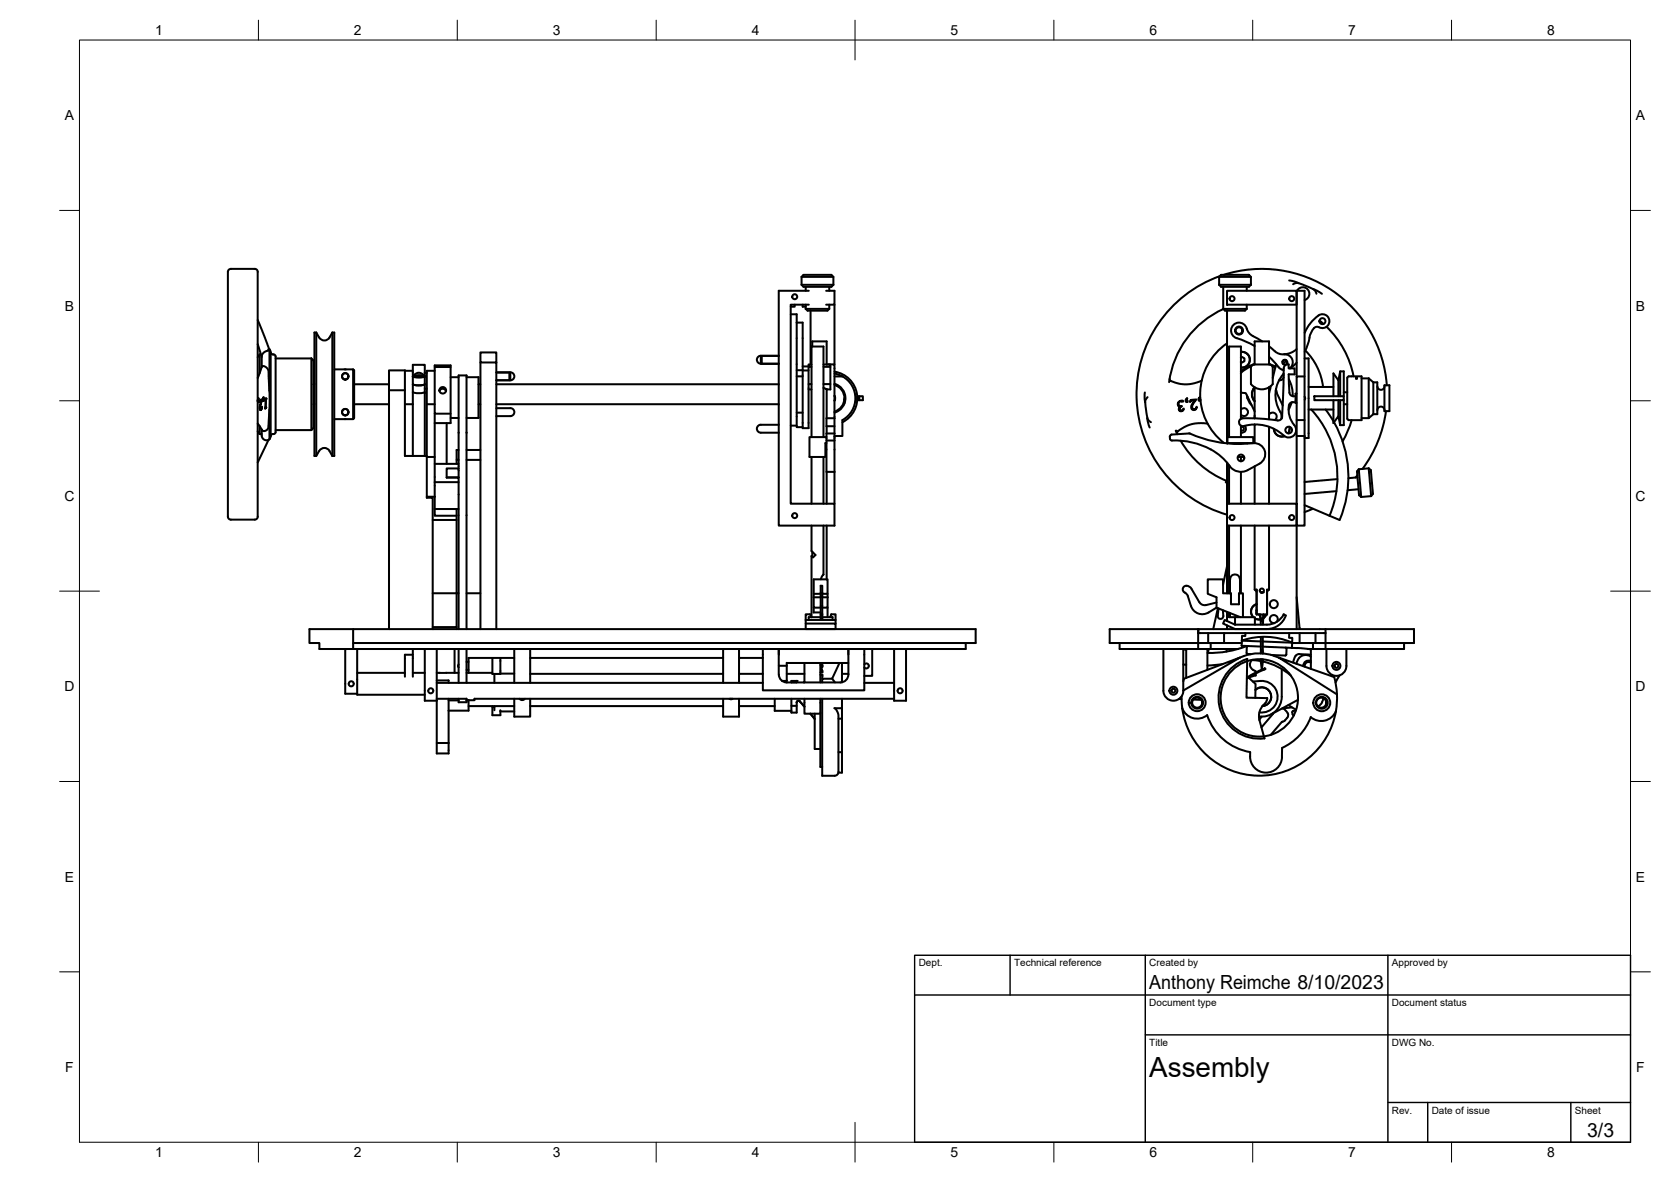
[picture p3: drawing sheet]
<svg xmlns="http://www.w3.org/2000/svg" width="420mm" height="297mm" viewBox="0 0 420 297" stroke-linecap="round" stroke-linejoin="round" font-family="sans-serif">
<!-- layer: Visible -->
<g fill="none" stroke="#000" stroke-width=".51">
<path d="M198.8 79h1.5v2.1M199.8 76.6v.5h-1M201.5 69.6l.5-.5h7l.5 .5v2M201.5 71.6l.5 .5h7l.5-.5M201.5 71.6h8M201.5 69.6h8M201.5 69.6v2M201.8 76.6v.5h.8M202.6 77.6a2.21 2.21 0 0 0 2.1 .5h1.7a2.24 2.24 0 0 0 2.1-.5M202.6 77.6h5.9M202.6 72.1v1M202.6 76.6v1"/>
<path d="M203.4 73.1h-7.6v59h14v-5.5h-11v-50h4.6M203.8 78.1v13.5M207.7 73.1h2.1v3.5h-2.1M208.5 72.1v1M208.5 76.6v1M209.8 76.6v15M306.5 69.6l.5-.5h7l.5 .5v2M306.5 71.6l.5 .5h7l.5-.5M306.5 71.6h8M306.5 69.6h8M306.5 69.6v2M306.7 69.4a31.5 31.5 0 0 0-20.9 30.6 31.5 31.5 0 0 0 22.7 29.3"/>
<path d="M307.6 77.6a2.17 2.17 0 0 0 2.1 .5h1.7a2.17 2.17 0 0 0 2.1-.5M307.6 77.6h5.9M307.6 72.1v5.5M307.6 77.7a23.5 23.5 0 0 0-13.6 18.3M307.7 69.1a31.5 31.5 0 0 1 41 27.7M308.5 73.1h17.5v3.5h-17.5zM308.5 78.1v33.3M313.5 72.1v1M313.5 76.6v1M324.1 70.5l2.4 .6M325.1 71.4l.8-.3a12.1 12.1 0 0 1 4.7 1.9l.4 .8M326.1 73.1a1.64 1.64 0 0 1 2.8-.3 1.64 1.64 0 0 1-.9 2.6"/>
<path d="M330.3 72.7l2.1 1.1M64.8 80.4l2.9 7.3M64.8 86.5l1 3.2M65.3 89.1v4.6M65.3 89.1l-.5 .7M65.3 89.1h.3M65.8 92.2l.3-.2 .7 .2a2.9 2.9 0 0 1 .8 2.8l.2 3.2M65.8 92.2l-1 2.8M66.3 99.9h.1M66.3 99.8l-.1 .9zM67.8 87.8v10.4M67.8 98.2v4.1l-.4 5.3-.4 .5-.9 .2-1.3-1.8"/>
<path d="M67.8 87.8l-.2-.1-.1 .4-1.1 .4-.5 .7-.1 3M67.8 87.8l.3 .8M68.1 88.6v21M68.1 88.6a.59 .59 0 0 0 .7 .5M68.8 89.1a1.18 1.18 0 0 1 .5 1.5v18M69.3 90.1h9M78.3 90.1v18M78.3 90.1l.5 .5v17l-.5 .5h-9M78.8 96.6h.3M79.5 83.6h-.4v31h.4a2.74 2.74 0 0 1 1.7-2 1.49 1.49 0 0 1 1.7 .7l.7 1.3M79.5 83.6v31M79.5 83.6a2.76 2.76 0 0 0 1.7 1.9 1.49 1.49 0 0 0 1.7-.7l.7-1.2"/>
<path d="M83.6 83.6h.5v31h-.5M83.6 83.6v31M84.1 92.8h4.7v12.5h-4.7M86.9 92.8h-.2M88.8 92.8a2.22 2.22 0 0 1 .2 2v10.3l-.2 .2M89 96.6h8.8M97.8 98.1v60M101.8 98.1h-4v-5h4v21.5h5.5v10.5h1.5v33M101.8 93.2h2M103.8 94.6l.7-.7 .8-.2 .8 .2 .7 .7M103.8 94.6v7M103.8 96.6a4 4 0 0 0 3 0"/>
<path d="M103.8 98.5a4 4 0 0 0 3 0M103.8 94.6a4.1 4.1 0 0 1 3 0 4 4 0 0 1-3 0zM104.4 94.6l.9-.2 .9 .2-.9 .2zM106.8 93.6v1M106.8 93.6v-1.9h-3v2.9M106.8 94.6v20M106.8 93.7h.5M106.8 97.7h.5M109.3 92.2v-.4h4v14.5h-4M109.3 93.2h-2v8.4M110.5 98.3l.2-.4 .5-.2 .5 .1 .4 .5M113.3 92.2h-4v11.8h4"/>
<path d="M113.3 94.8h2M117.3 94.8h3v10.2h-3M120.3 96.6h.5M120.8 91.1v67M124.8 91.1h-4v-2.5h4v69.5M124.8 96.6h71M128.1 93.6v2M128.3 93.6a1.01 1.01 0 0 1 1 1 1.01 1.01 0 0 1-1 1h-3.5h3.3l.2-.3v-1.5l-.2-.2h-3.3h3.5M191.5 89.4v2M195.8 89.4h-4.5a1.02 1.02 0 0 0-1 1 1.02 1.02 0 0 0 1 1h4.5h-4.3l-.2-.2v-1.5l.2-.3h4.3M200.3 81.1v26.2h1.5M200.3 81.1h1.5v11.9"/>
<path d="M200.3 93h1.5M200.3 94.6h1.5M201.8 93.1v14.5h1.5v-11.1h.7M201.8 93v.1M201.8 93.1h1.5M201.8 92.1h1.5M203.3 97.9h.7M204 91.6h-.7v.6M204 92.2h-.7v4.3M204.2 87.1v-1.3h3.7v5.8h1.9v13.5M207.1 91.6h1.7v6.3h-.9l-.8-.4M207.1 92.2h1.7"/>
<path d="M207.1 96.5h1.7M207.9 97.8v7.3M209.8 93.4a6.7 6.7 0 0 1 5.7 5.6 6.7 6.7 0 0 1-3.7 7.1M209.8 99.5l.2 .6-.2 .6M209.8 93.9l2 .7M209.8 96.7a3.5 3.5 0 0 1 2.5 3.4 3.5 3.5 0 0 1-2.5 3.3M209.8 96.5a3.8 3.8 0 0 1 2.8 3.6 3.8 3.8 0 0 1-2.8 3.6M209.8 94.6h2M209.8 96.6l.7 .4M211.8 94.6a6.3 6.3 0 0 1 0 11v4h-2M216.1 99.6h.9v1h-1.4v-1h.5v1M287.9 98.6v2.4"/>
<path d="M288.5 99.8l-.5 1 .5 4.2M294.1 95.2l.3 .5 3.1 .9 2.2-.2 2.5-.7M308.5 86.3a15.5 15.5 0 0 0-.7 25.1M312 89.8l.3-.1 .6 .4v.7l-.6 .3-.3-.1M312 98.7l1.2 .1 2.3 4.6M312 92.3a1.96 1.96 0 0 0 2.2-1.9 1.96 1.96 0 0 0-2.2-1.9 1.98 1.98 0 0 1 2.3 1.9 1.98 1.98 0 0 1-2.3 2M313.5 99.4l.4 1.3 .8 1.1M313.7 99.7l-.1 .3M314.5 92.2v4.3M314.6 92.1l-1.4 .7-1.2 .9M315 84.5l2.4 1.3M315 84.4l-.8-.5-.5-.9a2.07 2.07 0 0 0-2.2-1.9 2.07 2.07 0 0 0-2 2.1 2.07 2.07 0 0 0 2.1 2l3.9 1.8"/>
<path d="M315 91.6l-1.6 .7-1.4 1.1M315.5 97.3a2.51 2.51 0 0 0 0 3.5M315.5 91.6v-5.8h3.6v5.8M315.5 97.4v7.7M315.5 91.5l-.3 .1M319.1 91.5l.2 .1M319.1 87l.3 .3a5.2 5.2 0 0 0 3.5 1.7M319.1 89.6l2.4 2.6M319.4 97.7l-.3-.4v8.1M319.5 91.6l1.2 .5M319.5 97l-.4 1.9M319.9 92.1l.8 .3"/>
<path d="M320 92.2v4.3M320 92.2l-.6-.6h-4.3l-.6 .6M320 96.5a3.5 3.5 0 0 1-5.5 0M320.8 98.2l1.7 3.7M320.8 97.8l.2 1M320.9 91.5l-.9 3.5M321.5 92.3l.6 .5 .7 .2M322.6 94l.2 .4M322.8 94.8a1.01 1.01 0 0 1-1.2 .8M322.8 92.6l-.4 12.1M322.8 93.9a7.9 7.9 0 0 0-.9 9.6M322.8 90.4l-.4 .5"/>
<path d="M322.9 89a2 2 0 0 1 2 1.3 2 2 0 0 1-.6 2.3l1.8-1.5M323.3 90.4a1.01 1.01 0 0 1-.8 1M323.8 91.6h.2v1h1.5v1.5h-1.5l.2 4.6M323.8 91.6a1.01 1.01 0 0 0-1 1M324 95.3l.9 2.4 .1 1.9M324.2 98.6a1.01 1.01 0 0 0 1 1M325.2 99.6h.6M326 94.6v-21.5h2v36.5M326 98.9h-.2v1.8M326 87.7l-1.4 1-1.7 .3M328 99.7l.2 .3-.2 .5M328 90.1h1v20h-1"/>
<path d="M328 94.6h-2v11M328.2 88.1a15.5 15.5 0 0 1 4.5 9.1M329 97.2h6.3M330.4 82.5a1.26 1.26 0 0 1 1.7-.1 1.78 1.78 0 0 0 2-2.5 1.78 1.78 0 0 0-3.1-.2l-1.9 2.1-1.1 1.9M330.4 82.4l-.9 1.4-.7 2.9-.7 1.7M330.5 99.6h7.4v1h-7.4zM331.8 80.9h.4M331.8 80.6l1 .8M333.6 82.1a23.5 23.5 0 0 1 6.7 12.5M336.5 95.6l.5-2.3h.9v6.3M336.5 95.6v4M336.5 95.6l-1.2-1.8v5.8"/>
<path d="M337 93.3v6.3M337.9 98.6h.9M339.2 94.6h3.1v11h-3.1M339.2 94.6a1.12 1.12 0 0 0-.4 1.4v7.7a2.32 2.32 0 0 0 .2 1.8l.2 .1M341 94.9h.2v.3h-.2zM341 95h.2M342.3 95.1h1.8M344.1 95.1v10M344.1 95.1l1.2 1M345.3 96.1h1v8h-1M345.3 96.1v8M346.3 97.1a.9 .9 0 0 0 .9 .9 .9 .9 0 0 0 .9-.9"/>
<path d="M348.1 96.8h1.3v6.5h-1.3zM64.8 108.4l.5 .7M64.8 100.6h.1M64.8 100.8v.1M64.9 100.7l-.1 .1h.2M64.9 101h.1M65 100.1h.1M65 100.1v.9M65 100.1l-.2 .4 .2 .5M65.3 101h.1M65.3 107.1v2M65.3 109.1h.5"/>
<path d="M65.3 102.3h.1M65.3 102.7h.1M65.3 100.8h.1M65.3 102.8h.4M65.4 100.5l.5-.1-.5 1.6 .1 .8 .4-.6-.3 .8-.3-.2v-.5l.5-1.7-.4 .1-.1 .3zM65.5 103h.1M65.5 102.9l-.1 .1M65.7 100.4v.2M65.8 107.9v1.7l.2 .5 .7 .5 .8-.1-2.7 5.7M65.8 100.6l-.5 .1h.2M65.8 100.4h.1M65.9 102.2h.1"/>
<path d="M66.1 100.4h.1M66.1 100.3h.1M66.1 100.5h.2M66.3 100.7h.1M66.6 100.2l.4-.1-.2 2.3h.1l-.2 .4 .1-2.5zM66.7 100.3h.1M66.7 102.5h.1M66.7 102.3h.1M66.8 100.2h.2M66.8 100.2l-.1 .1h.2M66.9 102.4h.1M67.8 102.9v7.4"/>
<path d="M67.8 110.3l-.3 .2M68.1 109.6l-.3 .7M68.8 109.1a.56 .56 0 0 0-.7 .5M69.3 108.6l-.2 .4-.3 .1M78.8 101.6h.3M86.9 105.3h-.2M89 101.6h8.8M101.8 101.6h2M103.8 101.6v13M107.3 101.6v13M107.3 101.6h2M107.3 114.8h2"/>
<path d="M109.3 104v2.3M109.3 106.3v21.6M109.3 116.6h6M112.3 106.3v10.3M112.3 120h3M113.3 105h2M114.8 115.6v1M115.3 113.1h-.5v2.5h.5M115.3 117.7v-23.4h2v63.8M117.3 115.6h3.5M117.3 113.1h3.5M120.3 101.6h.5"/>
<path d="M124.8 102.6h3.5a1.01 1.01 0 0 1 1 1 1.01 1.01 0 0 1-1 1h-3.5M124.8 101.6h71M195.8 106.8l-4.5-.1a1.01 1.01 0 0 0-1 1 1.01 1.01 0 0 0 1 1h4.5M198.8 107h1.5M200.3 103.7h1.5M204 109.8v-22.7h3.1v22.7M204 114.8v11.8M207.1 114.8v11.8M207.8 109.8h-4.3v5h4v-3.5h.3M207.8 110.7h2M207.9 107.1v1.8M207.9 118.6v8"/>
<path d="M209.8 108.9v1.8M209.8 108.9h-2v9.7h2M209.8 110.7v7.9M209.8 105.1h-2v2h2M209.8 105.1v3.8M209.8 118.6v8M210.2 109.6l-.4 .2M212.3 100.5h.1M212.3 100.5v.9M212.3 100.1v.4M288.5 105.1l.6 2.3M288.5 105l.3 .7 .6 .4"/>
<path d="M294.4 109.3l4.7-.4a30.3 30.3 0 0 0 12.8 2.7l3.3-.2a2.75 2.75 0 0 1 2.8 2 2.75 2.75 0 0 1-1.3 3.1l-3 1.7a3.6 3.6 0 0 1-5-1.7 17.7 17.7 0 0 0-14.3-5.8 .97 .97 0 0 1 0-1.4zM295.6 108.3l.4 .8M296.3 101.1l.6-.4 .6 .1v.1h-.8l-.4 .4 .2 .6 .7 .2-.6 .4 .1 .5 .5 .2 .5-.5-.5 .6h-.4l-.4-.2v-.4l.3-.4-.5-.5zM296.9 110.7a23.5 23.5 0 0 0 11.6 10.2M298.3 100.2l.2-.1-.3 .4 .4 .2-.1 .3-.4-.2zM299.4 100.5l1.4-.1-1.1 1.7 .1 .4 .5 .4 .3-.1 .3-.6-.1 .5-.4 .3h-.6l-.3-.8 .2-.6 .8-1-1 .1-.3 .3zM301.8 100.4l-.3-.1 .2-.5-.4 .6 .3 .3 .3-.1M303.6 106.5l-3-.1-1.5 .4-1.6 .7a2.32 2.32 0 0 0-1.6 1.2l.1 .3M308.5 116.3v10.3M308.6 109.8h6.5v1.5h-6.5zM308.6 111.3v.1M309 116.9v9.7"/>
<path d="M311.2 114.8h1.6M312 105.2v-18.1h-3v22.7M312 107v2.8M312 114.8v1.1M312 118.6v8M312 104.8l.4 .3M312 107.3a.5 .5 0 0 1 .8 .4 .5 .5 0 0 1-.8 .5M312 102.9a1.01 1.01 0 0 1 1.5-.1 1.01 1.01 0 0 1 0 1.5 1.01 1.01 0 0 1-1.5-.1M313 107a1.01 1.01 0 0 1 .2 1.2 1.01 1.01 0 0 1-1.2 .5M313.6 111.3v.2M315.4 106.7l.1 .1M315.5 106.7v4.7"/>
<path d="M315.5 117.2v9.4M315.5 104.5l-.1 .6M319.1 104a1.06 1.06 0 0 1 1.6-.1 1.06 1.06 0 0 1-.2 1.6M319.1 107.3v19.3M320.3 107.8a2 2 0 0 0 2.7 1.8M320.3 107.8a1.96 1.96 0 0 0 2.6 1.8M321.9 103.5l.3 .7v1.1M322.3 105l-.1 .1M322.4 104.6l-.1 .1M324.1 101.9a6.4 6.4 0 0 0 1.6 5.4 1.87 1.87 0 0 1-.5 2.3 1.87 1.87 0 0 1-2.4-.2 10.6 10.6 0 0 0-10.3-2.3 1 1 0 0 1-1-1 1 1 0 0 1 1-1l3.9 .1 3.9 .3a1.76 1.76 0 0 0 1.7-.1l.4-.7M324.2 107.3v.6l-.3 1M324.2 107.3l.1 .8-.4 .8"/>
<path d="M324.8 101.1l-.8 1.9M325.8 101.1v.1h.2M325.8 100.7v.4a1.27 1.27 0 0 0-1.7 .8M326 109.6h2v22.5h-2zM328 105.6h-2v4M329 102.9h6.3M329.7 102.9a25 25 0 0 1 4.6 26.7M333.3 102.9l2 3M335.3 100.6v5.7l1.2-1.7 .5 2.2M335.4 106.1a27.8 27.8 0 0 1 1.4 24.6M336.5 100.6v4M337 100.6v6.2"/>
<path d="M337.9 100.6v6.2h-.9M337.9 101.6h.9M339.9 105.6l-1 2.7-1.3 2.6M341.3 119.5l-.5 .5M341.3 120l-2.3 .2M341.7 117.9a2.14 2.14 0 0 0-.4 2.2l.4 4.3 .6 .5M341.7 117.9l.6 7M342.3 105.1h1.8M344.1 117.7l.7 7M344.1 117.7a2.11 2.11 0 0 1 .7 2.1l.3 2.7a2.1 2.1 0 0 1-.3 2.2l-2.5 .2M344.1 117.7l-2.4 .2M345.3 104.1l-1.2 1"/>
<path d="M346.3 103.1a.9 .9 0 0 1 .9-.9 .9 .9 0 0 1 .9 .9M348.5 103.3a31.5 31.5 0 0 1-5.9 14.5M57.3 129.8v-60.4a1.72 1.72 0 0 1 .5-1.8h6.3a1.34 1.34 0 0 1 .7 1.8v60.4M57.3 129.8a.75 .75 0 0 0 .7 .8h6.1a.75 .75 0 0 0 .7-.8M107.3 124.8h2M108.8 130.7h6M109.3 121.2h6v36.9M109.3 127.9v1.7h5.5M109.3 127.9h6M114.8 127.9v29.7h-6M115.3 120v-2.3h-3v2.3h3v1.2M204 132.1v6.4l1 1-.6 .6-.4-.4v15.4"/>
<path d="M204.2 138.6v1.3M207.1 132.1v12.3l-.7 1.2M207.9 132.1v13.5M308.5 120.8l-.3 .4 .3 .2M308.5 126.6h17.5v5.5h-17.5zM308.5 132.1v17M309 132.1v17M312 132.1v17M315.5 132.1v16.1l.5 .4M319.1 132.1v16.1M326 132.1v26M328 126.9l6.3 2.7"/>
<path d="M330.1 127.8l-2.1 .9M334.3 129.6l2.5 1.1M336 123.4l-8 .7M336.3 120.4l-8.3 .7M341.6 122.9l-2.8 .3M88.8 158.1v5M108.8 149.1h6.5M114.8 157.6v.5M117.3 149.1h3.5M202.6 155.8v2.3h7.5v-1.4h-7.5M202.6 155.8h7.5v.9M204 155.1l-.3-.7h-1.1v1.4"/>
<path d="M204 155.1h2.4M204 155.1h-.7v.7M204.6 150.1v2.6h1.8M204.6 150.1h1.8M204.6 152.7v1.2h1.8M204.6 149.2h1.8M206 158.1h.1M206.4 154.4v1.1h.4v-1.1M206.4 154.4v-7.2h.4v7.2M206.4 154.4h.4M206.5 158.1h.1M206.8 149.2h1.3v-3.6h-3.5v4.5"/>
<path d="M206.8 150.1h1.3M206.8 155.1h2.5v.7M208.1 150.1v2.6h-1.3M208.1 149.2v.9M208.1 152.7v2.4M208.7 155.1l.3-.7h1.1v1.4M298.7 149.8l-.5-.7a.98 .98 0 0 1-.7-1.4 .98 .98 0 0 1 1.5-.3l.6 .5 2.2 3.8a1.49 1.49 0 0 0 1.4 .3l2.7-.6M298.7 149.8l.7 2.5M299.5 152.3a3 3 0 0 0 4.4 1.6l2-1.2M301.3 159.1h32M301.3 158.1h-22.3v3.5h25.4v1.5h-3.1M301.3 158.1h.1"/>
<path d="M301.3 158.1v5M303.8 159.1v2.5M305.9 152.7v-2.6l-2.2-.9v-3.6h3.8v3.5h2v2.8h2v-2.8h1v6M305.9 152.7l6 2.4M306.2 152.9l-1.1 5.2M306.4 152.9l-.2 1.8a.71 .71 0 0 0 .7 .8 .71 .71 0 0 0 .7-.7M307.5 153.3l.1 1.5M307.8 159.1v2.5M308.5 153.8v2.3M308.5 157.2v.9M308.5 142.3l-1 4.6M309 154v1.1h1.5"/>
<path d="M309.3 149.1v-3.7l.5-.8 .7-.2 .8 .2 .4 .8 .1 3.7M309.3 154.1v1M310.5 157v-1.9h5v1.9M310.5 157l-2.6-1.2-.4 .9 3 1.4h8M310.5 157h8M311.8 155.1h.1M313.2 159.1l-.1 .7h-.8v1.2M315.1 155.1a1.96 1.96 0 0 1 .9-3.3 1.96 1.96 0 0 0-.8 3.3M315.5 148.2h.5v6.2M315.5 155.4l.7 .2h.7l-.7 .1-.7-.3M315.9 154.1h.1M316 153.3l-.1 .1"/>
<path d="M316 148.2v6.2h2.6v-6.2M316.5 154.4h.1M316.6 154.4h-.1M316.8 154.4l.4 1.8 .6-1.8M316.8 154.7l.2 2.3M316.9 154.4v.3M317 148.9h.5M317 158.1h.1M317.2 148.9h.2M317.5 158.1h.1M317.7 154.4v.3M317.7 155.3l.7-.9-.7 1"/>
<path d="M317.8 154.7l-.3 2.3M318.6 154.4h.1M319.1 148.2h-.5v6.2M319.1 148.2l-.5 .4M321 156.3a1.01 1.01 0 0 0-.3-1.6 1.01 1.01 0 0 0-1.4 .7 1.01 1.01 0 0 0 1.1 1.2M322.7 154.4l.6 .3a5 5 0 0 1-4.8 3.4M322.8 154.4a4.8 4.8 0 0 1-4.3 2.6M324.2 159.1l-.1 1.2h.9l-.2 1.2a17.2 17.2 0 0 0-12.5-.5M326 150.1l.8 8M326.8 159.1v2.5M330.8 159.1v2.5M333.3 158.1h-32v1"/>
<path d="M333.3 158.1v5h-3.2v-1.5M333.3 158.1h22.2v3.5h-25.4M86.8 163.1v11.2h3M87.7 171.8l.1 .4a.64 .64 0 0 0 .7 .2 .64 .64 0 0 0 .4-.6M87.7 171.8a.62 .62 0 0 1 .6-.6 .62 .62 0 0 1 .6 .6M88.8 161.6h156.5v-3.5h-167.5v3.5h2.5v1.5h162.5v-1.5M89.8 163.1v11.5h17M89.8 169.1h12M103.8 164.5h-2v5.6M103.8 163.1v7M103.8 169.1h3M106.8 163.1v13h3"/>
<path d="M107.7 173.6v.1a.64 .64 0 0 0 .7 .5 .64 .64 0 0 0 .5-.6M107.7 173.6a.62 .62 0 0 1 .6-.6 .62 .62 0 0 1 .6 .6M109.8 169.1h5.5M109.8 163.1v13M109.8 176.1v13.2h3v-2.6M109.8 171h3v.6M109.8 171.6h82M109.8 175.6h7.5M112.8 175.6v3M112.8 178.6v8.1M112.8 176h2.5M114.3 163.1v6"/>
<path d="M115.3 163.1v8.5M115.3 167l-.1 .4 .1 .3M117.3 175.6v.9h-2v-.9M117.3 166.3h.5M117.3 168.3h.5M117.3 163.1v8.5M117.3 169.1h6.5M117.3 176h.5M117.8 176v2.6h-5M117.8 177.4h11.5M117.8 176h.1M119.3 175.6v.4h-2"/>
<path d="M119.3 175.6h105.5M123.8 177.4v2.3h2v-1.2M123.8 165.4v4h2v-4M123.8 177.7h.5M124.3 177.4v1.1M124.3 169.4v2.2M125.8 178.8h3.5M125.8 169.3h3.5M129.3 165.3h-11.5v3.8M129.3 175.6v4.5h4v-4.5M129.3 163.1v8.5M130.6 175.6l.6 .3 .8-.3"/>
<path d="M133.3 177.4h48.5M133.3 169.3h48.5M133.3 165.3h48.5M133.3 163.1v8.5M181.8 175.6v4.5h4v-4.5M181.8 163.1v8.5M183.4 175.6l.4 .1 .4-.1M183.6 175.6h.4M185.8 177.4h9M185.8 169.3h6M185.8 165.3h6M185.8 163.1v8.5"/>
<path d="M191.8 163.1v10.4h25.5v-10.4M194.8 175.6v3h4.2M195.8 164.5v-1.4v6.4M195.8 167.3h2M195.8 169.5a2 2 0 0 0 2 2h13.5a2 2 0 0 0 2-2M197.8 169.3h4.5M199 171.1h1.3v.4h-1.3zM199 175.6v1.8h1.3M199 171.5h.1M200.3 176.6l.2-.4 .4-.1 1.1 1.2M202 177.3l.3 .3-1.3-1.5-.6 .2-.1 2.8h-1.3v-1.7M202.3 175.6v3.8h4"/>
<path d="M202.3 166.6v4.9M202.3 171.3l-.2 .2M203.7 179.3l1.2 1.4M203.8 179.3l1.1 1.4M204.9 179.4v8.8h1.4M206.3 175.6v17.1h.4M206.3 167.1h.5v.5h-.2v1h.2v.4h-.5M206.3 169.6h.5l-.1 1M206.3 166.6v4.9M206.6 168.6v.4M206.7 175.6v19.4h3.1a1.01 1.01 0 0 0 1-1.1M209.2 170.5l.7 1"/>
<path d="M211.1 166.6l-1.9 4h-2.5v.9M211.7 175.6v2.4h-1.9l.6 .5 .4 1.2v14.3M211.7 178v16.2h-.9M211.7 169.3h1.6M211.7 166.6v4.9M213.3 166.6h-15.5v4.5h-1.2M213.3 164.5v-1.4v6.4M217.3 171.6h7.5M217.3 167a.62 .62 0 0 1 1 0 .62 .62 0 0 1-.2 .9h-.5l-.3-.2M219.3 163.1v6.7h-2M224.8 163.1v13h3v-13M225.7 173.6l.1 .3a.63 .63 0 0 0 .7 .3 .63 .63 0 0 0 .4-.6"/>
<path d="M225.7 173.6a.62 .62 0 0 1 .6-.6 .62 .62 0 0 1 .6 .6M281.5 161.6v1.5h19.8M292.5 163.1v10.5M296.4 175.6l.7 .1M297.1 175l.2 3M297.3 178a4 4 0 0 0 6.2 1.7 13.8 13.8 0 0 0 10.9 9.3 4.1 4.1 0 0 0 3.3 5.1 4.1 4.1 0 0 0 4.6-3.9M297.3 178a19.5 19.5 0 0 0 19 16.9 19.5 19.5 0 0 0 19.6-16.2M297.5 163.1v10.5M297.5 167l.8 .1M297.5 163.2l.8 .2M297.5 171.2l.2-.6 14.1-5.4-14.3 8.4a2.51 2.51 0 0 1-2.5 2.5 2.51 2.51 0 0 1-2.5-2.5M298.3 163.1v7.3"/>
<path d="M300 175.8l2 .1M303.6 163.1v5.2M303.9 163.1l-.2 1M304.4 161.6h7.8M304.4 163.1h6.9M307.4 166.9l-3.8 .4M308.5 163.1l-.1 .7M312.3 161l-.1 1.3 4.8 .2M312.3 161l4.7 .2M312.7 164.9l-.9 .3M312.7 164.9a11.5 11.5 0 0 1 8.8 .4M313.5 164.1l.2 .2 .8 .1"/>
<path d="M313.5 162.6l-.1 1.5M313.6 162.3h-.1a25.1 25.1 0 0 1-9.9 1.8M313.8 162.4l-.3 .2M314.8 165.9l2.2 .2M314.9 165.8a1.49 1.49 0 0 0 .2 2.5M315 171.3a5.2 5.2 0 0 1 4.9 .8 4 4 0 0 1 1 4.7 4 4 0 0 1-4.2 2.2M315.1 168.4l.7 .3-.1 .3M315.7 173.4a2.36 2.36 0 0 1 3.7 .7 2.36 2.36 0 0 1-2 3.3M315.7 169.3v.5M315.8 169.7l-1.8 .6 1.7 1.6-.1 3.5M317 160.1v4.1M317 165.7v.7"/>
<path d="M317 166.4l.3 1.9M317.1 164.2v-.8h.3l.1 .8M317.1 165.7l.2 .2v.5h-.3M317.2 166.2h.2M317.3 165.9l.2-.2v.7h-.2l.1-.1zM317.5 161.2l7.4 .3-.1 1.3M317.5 160v4.2M317.5 166.4l-.2 1.9M317.5 162.5l7.3 .3M317.5 166.2a16 16 0 0 1 7.1 3.6M317.8 168.3l.4-.1-.1-.3-2.2 1-2.4 1.4M317.8 168.3l-4.3 2.2"/>
<path d="M318.1 176.8l.4-.6 .1-.8-5.2-.1 .2-9.7a10.3 10.3 0 0 0-7 12 10.3 10.3 0 0 0 11.3 8l-1.2-4.6a4.1 4.1 0 0 1 1.4-4.2M320 179.5l-2.8 3.3M320.1 179.3l-.1 .2M322.3 175.1a5 5 0 0 1-5.8 4.9M322.3 168.1v7M322.6 178a1.7 1.7 0 0 1 1.2 1.4 1.7 1.7 0 0 1-.7 1.6l-.8 .4-2.8 3.3M323.3 162.7l.2 .3-.2 1.7-3.7-.1M324 177.1l1.9 1.2M324.8 177.8l-2.5 .3M324.8 162.8l4.8 .4M324.9 161.6h5.2M325.4 179.7h-.1"/>
<path d="M325.8 178.6l-.8 .2v.7l.3 .2M326.3 175.9l-6.6 3.6M328.8 163.1h.8M329.6 164.5l-2.9-.1a1.87 1.87 0 0 0-1.5 2.1M329.6 165a2.34 2.34 0 0 0-3.6 1.8M329.6 166.1a1.37 1.37 0 0 0-1.9 1.3M329.6 166.5a1.01 1.01 0 0 0-1.1 0 1.01 1.01 0 0 0-.4 1M330.1 163.1h-.5v5M332.8 175.5a2.8 2.8 0 0 1-1.4 2M333.5 163.1v4.2a2.51 2.51 0 0 0 2.5 2.5 2.51 2.51 0 0 0 2.5-2.5v-4.2M335 169.6v.4M335.5 170.1l-14-4.8 14.7 9.2"/>
<path d="M335.5 170.1l.7 4.4M335.9 178.7a4 4 0 0 1-6.3 1.5 13.8 13.8 0 0 1-7.2 7.7l-.1 2.4M336.2 174.5l-.3 4.2M336.8 169.7l-1 1.8M353 161.6v1.5h-19.7M109.8 186.7h3M210.8 189h.9M210.8 180.6h.9M317.2 180.1l-.5 .8"/>
<circle cx="199.8" cy="74.6" r=".62"/>
<circle cx="309.8" cy="75.1" r=".62"/>
<circle cx="324.8" cy="75.1" r=".62"/>
<circle cx="86.8" cy="94.6" r=".81"/>
<circle cx="86.8" cy="94.6" r=".79"/>
<circle cx="111.3" cy="98.1" r=".83"/>
<circle cx="311.5" cy="83.1" r=".84"/>
<circle cx="311.5" cy="83.1" r="1.01"/>
<circle cx="323.1" cy="91" r=".62"/>
<circle cx="332.5" cy="80.7" r=".75"/>
<circle cx="86.8" cy="103.6" r=".82"/>
<circle cx="86.8" cy="103.6" r=".79"/>
<circle cx="312" cy="115.1" r=".84"/>
<circle cx="324" cy="108.1" r=".84"/>
<circle cx="199.8" cy="129.6" r=".62"/>
<circle cx="309.8" cy="130.1" r=".62"/>
<circle cx="324.8" cy="130.1" r=".62"/>
<circle cx="317.3" cy="148.4" r=".52"/>
<circle cx="320.3" cy="151.8" r="1.01"/>
<circle cx="295" cy="173.6" r=".5"/>
<circle cx="295" cy="173.6" r="1.01"/>
<circle cx="301" cy="176.6" r="1.26"/>
<circle cx="301" cy="176.6" r="1.49"/>
<circle cx="301" cy="176.6" r="2.13"/>
<circle cx="316.6" cy="175.4" r="9.7"/>
<circle cx="332.2" cy="176.6" r="1.26"/>
<circle cx="332.3" cy="176.6" r="1.49"/>
<circle cx="332.3" cy="176.6" r="2.13"/>
<circle cx="336" cy="167.3" r=".5"/>
<circle cx="336" cy="167.3" r="1.01"/>
</g>
<g fill="#000">
<circle cx="103.8" cy="94.6" r=".25"/>
<circle cx="106.8" cy="94.6" r=".25"/>
<circle cx="66.7" cy="100.3" r=".25"/>
<circle cx="295.6" cy="108.3" r=".25"/>
<circle cx="317" cy="148.9" r=".25"/>
<circle cx="317.5" cy="148.9" r=".25"/>
<circle cx="200.3" cy="171.1" r=".25"/>
</g>
<!-- layer: BORDER -->
<g fill="none" stroke="#000" stroke-width=".25">
<path d="M20 10.1h390v276.9h-390zM65 5.1v5M115 5.1v5M165 5.1v5M215 5.1v10M265 5.1v5M315 5.1v5M365 5.1v5M15 52.9h5M410 52.9h5M15 100.7h5M410 100.7h5"/>
<path d="M15 148.6h10M405 148.6h10M15 196.4h5M410 196.4h5M15 244.2h5M410 244.2h5M65 287v5M115 287v5M165 287v5M215 282.1v9.9M265 287v5M315 287v5"/>
<path d="M365 287v5"/>
</g>
<!-- layer: TITLEBLOCK -->
<path d="M230 240.1h180v46.9h-180zM230 250h180M254 240.1v9.9M288 240.1v46.9M349 240.1v46.9M288 260.1h122M349 277.1h61M359 277.1v9.9M395 277.1v9.9" fill="none" stroke="#000" stroke-width=".36"/>
<text font-size="7" x="289" y="270.6">Assembly</text>
<g font-size="4.9">
<text x="289" y="248.5">Anthony Reimche 8/10/2023</text>
<text x="399.1" y="285.7">3/3</text>
</g>
<g font-size="3.5">
<text x="39" y="8.8">1</text>
<text x="89" y="8.8">2</text>
<text x="139" y="8.8">3</text>
<text x="189" y="8.8">4</text>
<text x="239" y="8.8">5</text>
<text x="289" y="8.8">6</text>
<text x="339" y="8.8">7</text>
<text x="389" y="8.8">8</text>
<text x="16.3" y="30.2">A</text>
<text x="411.3" y="30.2">A</text>
<text x="16.3" y="78">B</text>
<text x="411.3" y="78">B</text>
<text x="16.2" y="125.9">C</text>
<text x="411.2" y="125.9">C</text>
<text x="16.2" y="173.7">D</text>
<text x="411.2" y="173.7">D</text>
<text x="16.3" y="221.6">E</text>
<text x="411.3" y="221.6">E</text>
<text x="16.4" y="269.4">F</text>
<text x="411.4" y="269.4">F</text>
<text x="39" y="290.8">1</text>
<text x="89" y="290.8">2</text>
<text x="139" y="290.8">3</text>
<text x="189" y="290.8">4</text>
<text x="239" y="290.8">5</text>
<text x="289" y="290.8">6</text>
<text x="339" y="290.8">7</text>
<text x="389" y="290.8">8</text>
</g>
<g font-size="2.5">
<text x="231" y="242.9">Dept.</text>
<text x="255" y="242.9">Technical reference</text>
<text x="289" y="242.9">Created by</text>
<text x="350" y="242.9">Approved by</text>
<text x="289" y="252.8">Document type</text>
<text x="350" y="252.8">Document status</text>
<text x="289" y="262.9">Title</text>
<text x="350" y="262.9">DWG No.</text>
<text x="350" y="279.9">Rev.</text>
<text x="360" y="279.9">Date of issue</text>
<text x="396" y="279.9">Sheet</text>
</g>
</svg>
